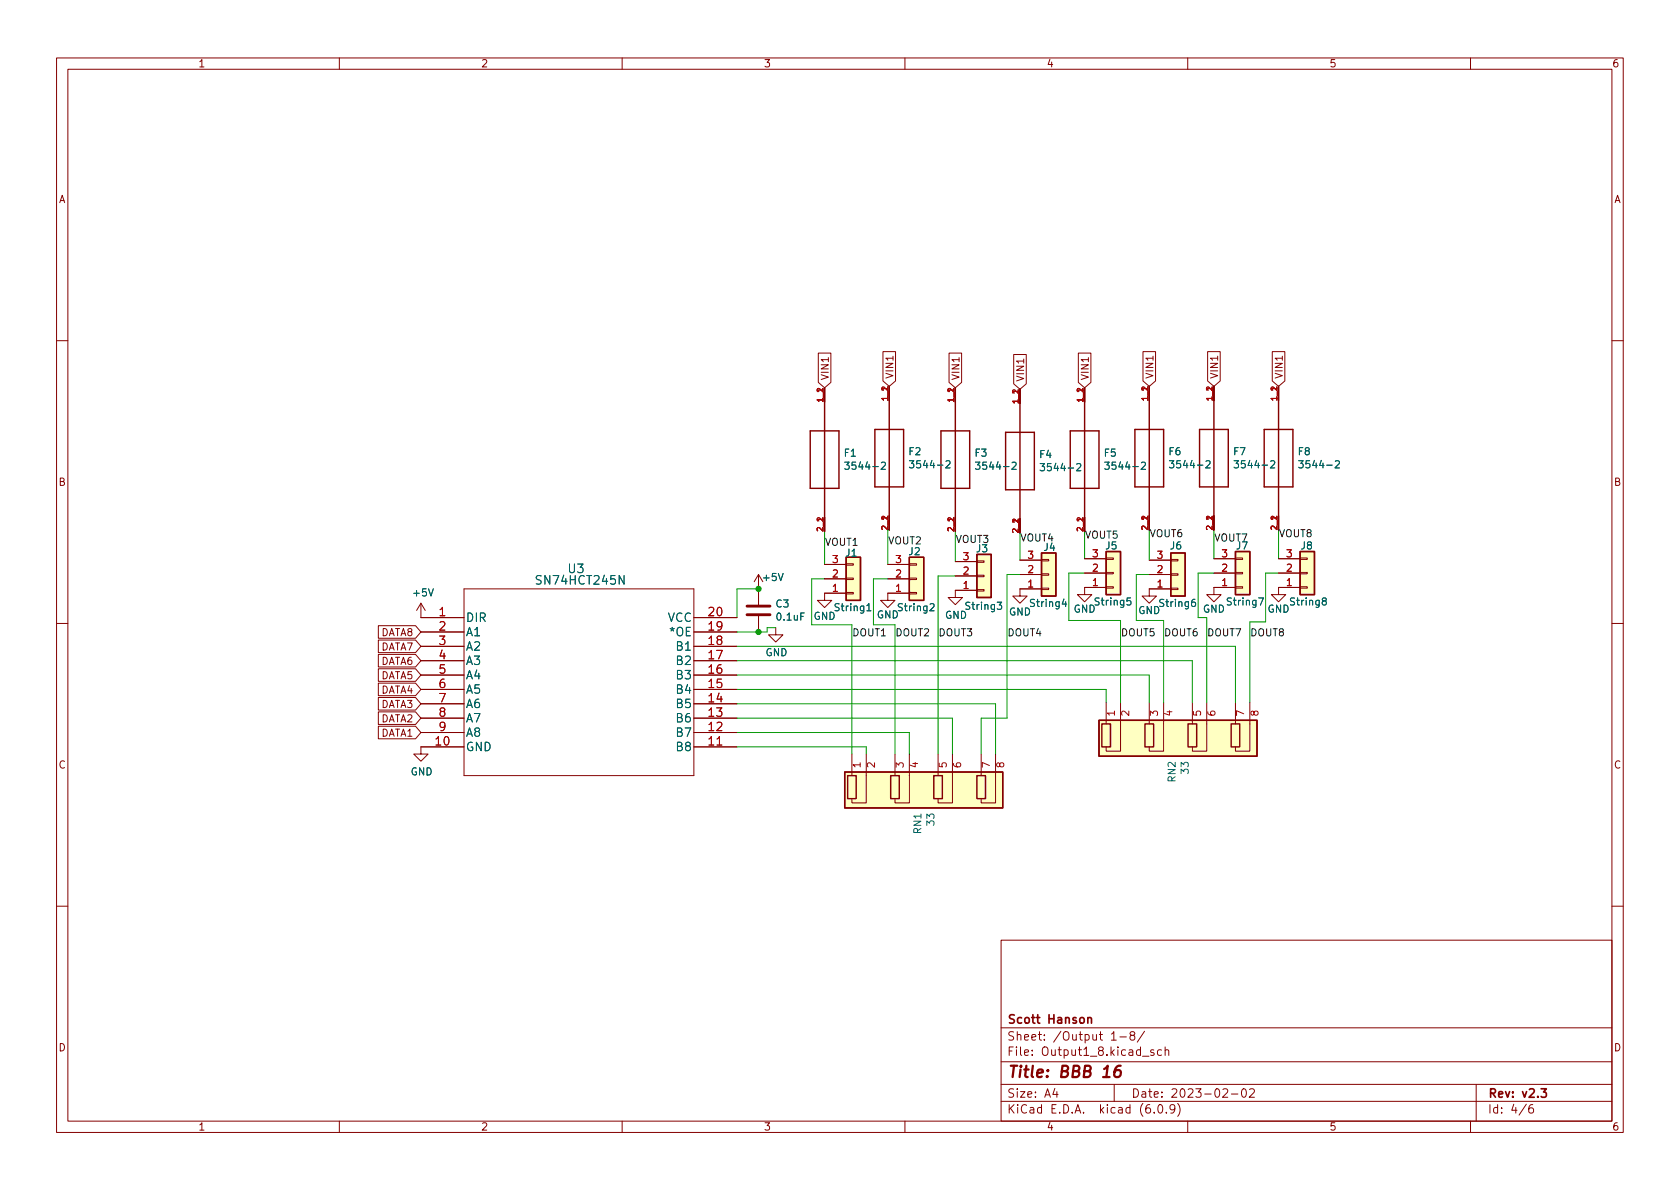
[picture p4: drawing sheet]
<svg xmlns="http://www.w3.org/2000/svg" width="297mm" height="210mm" viewBox="0 0 297 210" stroke-linecap="round" stroke-linejoin="round" font-family="sans-serif">
<g fill="none" stroke="#840000" stroke-width=".18">
<path d="M10 10.2h277v190.1h-277zM12 12.2h273v186.1h-273zM60 10.2v2M110 10.2v2M160 10.2v2M210 10.2v2M260 10.2v2M10 60.2h2M144.7 62.4h2.2v5.2l-1.1 1-1.1-1zM145.8 68.6v2.5M156.1 62.2h2.2v5.2l-1.1 .9-1.1-.9zM157.2 68.3v2.6"/>
<path d="M167.8 62.4h2.2v5.2l-1.1 1-1.1-1zM168.9 68.6v2.5M179.2 62.7h2.3v5.2l-1.2 .9-1.1-.9zM180.3 68.8v2.6M190.7 62.4h2.2v5.2l-1.1 1-1.1-1zM191.8 68.6v2.5M202.1 62.2h2.2v5.2l-1.1 .9-1.1-.9zM203.2 68.3v2.6M213.5 62.2h2.2v5.2l-1.1 .9-1.1-.9zM214.6 68.3v2.6M224.9 62.2h2.3v5.2l-1.1 .9-1.2-.9zM226.1 68.3v2.6"/>
<path d="M285 60.2h2M145.8 99.8h3.8M145.8 91.4v2.6M149.6 99.7h1.3v.2h-1.3zM157 99.8h3.8M157.2 91.2v2.5M160.8 99.7h1.3v.2h-1.3zM168.9 99.3h3.8M168.9 91.4v2.6M172.7 99.2h1.3v.2h-1.3zM180.3 99.1h3.8M180.3 91.7v2.5"/>
<path d="M184.1 98.9h1.3v.3h-1.3zM191.8 91.4v2.6M191.8 98.8h3.8M195.6 98.7h1.2v.2h-1.2zM203.2 99.1h3.8M203.2 91.2v2.5M207 98.9h1.3v.3h-1.3zM214.6 98.8h3.8M214.6 91.2v2.5M218.4 98.7h1.3v.2h-1.3zM226.1 98.8h3.8M226.1 91.2v2.5"/>
<path d="M229.9 98.7h1.2v.2h-1.2zM10 110.2h2M66.9 113.2h6.6l.9 1.1-.9 1.1h-6.6zM66.9 115.7h6.6l.9 1.1-.9 1.1h-6.6zM66.9 118.3h6.6l.9 1.1-.9 1.1h-6.6zM66.9 110.6h6.6l.9 1.2-.9 1.1h-6.6zM74.4 106.7l-.7 1.2M74.4 106.7v2.5h7.6M74.4 106.7l.8 1.2M74.4 119.4h7.6M74.4 116.8h7.6M74.4 114.3h7.6"/>
<path d="M74.4 111.8h7.6M82 104.1h40.7v33.1h-40.7zM122.7 109.2h7.6M122.7 119.4h7.6M122.7 116.8h7.6M122.7 114.3h7.6M122.7 111.8h7.6M134.1 101.6l-.8 1.3M134.1 101.6v5.3M134.1 109v2.8M134.1 101.6l.8 1.3M137.2 111v1.3h1.2l-1.2 1.2-1.3-1.2h1.3"/>
<path d="M145.8 102.4h3.8M149.6 102.2h1.3v.3h-1.3zM149.6 104.8h1.3v.2h-1.3zM149.6 104.9h-3.8v1.3h1.3l-1.3 1.2-1.3-1.2h1.3M157 102.4h3.8M160.8 102.2h1.3v.3h-1.3zM160.8 104.8h1.3v.2h-1.3zM160.8 104.9h-3.8v1.3h1.2l-1.2 1.2-1.3-1.2h1.3M168.9 101.8h3.8M172.7 101.7h1.3v.3h-1.3zM172.7 104.3h1.3v.2h-1.3zM172.7 104.4h-3.8v1.3h1.3l-1.3 1.2-1.3-1.2h1.3"/>
<path d="M180.3 101.6h3.8M184.1 101.5h1.3v.2h-1.3zM184.1 104h1.3v.3h-1.3zM184.1 104.1h-3.8v1.3h1.3l-1.3 1.3-1.2-1.3h1.2M191.8 101.3h3.8M195.6 101.2h1.2v.3h-1.2zM195.6 103.8h1.2v.2h-1.2zM195.6 103.9h-3.8v1.3h1.2l-1.2 1.2-1.3-1.2h1.3M203.2 101.6h3.8M207 101.5h1.3v.2h-1.3zM207 104h1.3v.3h-1.3zM207 104.1h-3.8v1.3h1.3l-1.3 1.3-1.3-1.3h1.3"/>
<path d="M214.6 101.3h3.8M218.4 101.2h1.3v.3h-1.3zM218.4 103.8h1.3v.2h-1.3zM218.4 103.9h-3.8v1.3h1.3l-1.3 1.2-1.2-1.2h1.2M226.1 101.3h3.8M229.9 101.2h1.2v.3h-1.2zM229.9 103.8h1.2v.2h-1.2zM229.9 103.9h-3.8v1.3h1.2l-1.2 1.2-1.3-1.2h1.3M285 110.2h2M66.9 123.3h6.6l.9 1.2-.9 1.1h-6.6zM66.9 120.8h6.6l.9 1.1-.9 1.1h-6.6zM66.9 128.4h6.6l.9 1.1-.9 1.1h-6.6z"/>
<path d="M66.9 125.9h6.6l.9 1.1-.9 1.1h-6.6zM74.4 129.5h7.6M74.4 127h7.6M74.4 124.5h7.6M74.4 121.9h7.6M82 132.1h-7.6v1.2h1.3l-1.3 1.3-1.2-1.3h1.2M122.7 132.1h7.6M122.7 129.5h7.6M122.7 127h7.6M122.7 124.5h7.6M122.7 121.9h7.6M150.6 133.3v3.9"/>
<path d="M153.2 133.3v8.7h-2.6v-.8M158.2 133.3v3.9M160.8 133.3v8.7h-2.6v-.8M165.9 133.3v3.9M168.4 133.3v8.7h-2.5v-.8M173.5 133.3v3.9M176 133.3v8.7h-2.5v-.8M195.6 124.2v3.8M198.1 124.2v8.6h-2.5v-.7M203.2 124.2v3.8M205.7 124.2v8.6h-2.5v-.7M210.8 124.2v3.8"/>
<path d="M213.4 124.2v8.6h-2.6v-.7M218.4 124.2v3.8M221 124.2v8.6h-2.6v-.7M10 160.2h2M177 166.3h108v32h-108zM285 160.2h2M60 198.3v2M110 198.3v2M160 198.3v2M177 194.8h108M177 191.8h108M177 187.8h108"/>
<path d="M177 181.8h108M186.5 192.5l-.4 1h1M186.9 193v1M196.5 182.9l.4-.5v1.5M196.5 183.9h.9M197 191.8v3M198 183.4h1.1M200.1 183.1l-.3-.3 .1-.2 .2-.2 .4 .1 .1 .2v.2l-.7 .2-.1 .3v.2l.3 .3h.4l.1-.3v-.4l-.2-.1M202 186.8h1.1M202.4 182.4l-1.3 1.9M204 185.7l-.4-.1-.2 .2 .1 .3 .5 .1v.4h-.6M204.1 196.7v.1"/>
<path d="M204.9 195.4l.2-.1a.81 .81 0 0 1 .6 .7 .81 .81 0 0 1-.3 .8h-.2a.81 .81 0 0 1-.6-.6 .81 .81 0 0 1 .3-.8zM205.4 185.7l-.5-.1-.3 .3v.4l.2 .3h.6M206 185.8l.2-.2 .4 .1v.9M206 185.1v1.5M206.2 196.7v.1M207.7 196l-.3 .3h-.3l-.2-.3 .1-.6 .4-.1 .2 .2a.99 .99 0 0 1-.3 1.3h-.3M208.2 195.1a1.72 1.72 0 0 1 0 2.3M210 198.3v2M216.2 192.7l.6-.2 .2 .2 .1 .3-1 1h1M217.7 193.5h1.2M219.7 192.6l.2-.1a.81 .81 0 0 1 .5 .7 .81 .81 0 0 1-.3 .8h-.1a.81 .81 0 0 1-.6-.6 .81 .81 0 0 1 .3-.8zM220.9 192.7l.6-.2 .2 .2 .1 .3-.9 1h.9"/>
<path d="M260 198.3v2M261 191.8v6.5M269.9 195.3l-1.3 1.9M271 195.3a.6 .6 0 0 0-.7 .7v.5l.1 .3h.5l.2-.1 .1-.5-.2-.2-.4-.1-.3 .3"/>
</g>
<path d="M192.3 179.9v1M192.3 180.1l.3-.2 .3 .1 .1 .9M272.5 192.5h.9l-.5 .6 .4 .1v.7l-.2 .1h-.4l-.2-.1" fill="none" stroke="#840000" stroke-width=".3"/>
<path d="M198.1 188.5a.91 .91 0 0 0-1 .8l-.1 .8 .1 .3a.66 .66 0 0 0 1-.3l.1-.5-.2-.3a.66 .66 0 0 0-1 .3" fill="none" stroke="#840000" stroke-width=".4"/>
<g fill="#ffffc2" stroke="#ffffc2" stroke-width=".18">
<path d="M184.1 97.8h2.6v7.6h-2.6z"/>
<path d="M172.7 98h2.6v7.7h-2.6z"/>
<path d="M160.8 98.5h2.5v7.7h-2.5z"/>
<path d="M149.6 98.5h2.5v7.7h-2.5z"/>
<path d="M207 97.8h2.5v7.6h-2.5z"/>
<path d="M195.6 97.5h2.5v7.7h-2.5z"/>
<path d="M194.3 127.4h27.9v6.3h-27.9z"/>
<path d="M229.9 97.5h2.5v7.7h-2.5z"/>
<path d="M218.4 97.5h2.6v7.7h-2.6z"/>
<path d="M149.4 136.5h27.9v6.4h-27.9z"/>
</g>
<g fill="none" stroke="#840000" stroke-width=".25">
<path d="M143.3 76.2h5v10.2h-5zM145.8 68.6v25.4M154.7 75.9h5.1v10.2h-5.1zM157.2 68.3v25.4M166.4 76.2h5v10.2h-5zM168.9 68.6v25.4M177.8 76.4h5.1v10.2h-5.1zM180.3 68.8v25.4M189.2 76.2h5.1v10.2h-5.1zM191.8 68.6v25.4M200.7 75.9h5v10.2h-5zM203.2 68.3v25.4"/>
<path d="M212.1 75.9h5.1v10.2h-5.1zM214.6 68.3v25.4M223.5 75.9h5.1v10.2h-5.1zM226.1 68.3v25.4M149.6 98.5h2.5v7.7h-2.5zM160.8 98.5h2.5v7.7h-2.5zM172.7 98h2.6v7.7h-2.6zM184.1 97.8h2.6v7.6h-2.6zM195.6 97.5h2.5v7.7h-2.5zM207 97.8h2.5v7.6h-2.5zM218.4 97.5h2.6v7.7h-2.6zM229.9 97.5h2.5v7.7h-2.5z"/>
<path d="M149.4 136.5h27.9v6.4h-27.9zM149.9 137.2h1.5v4h-1.5zM157.5 137.2h1.5v4h-1.5zM165.1 137.2h1.5v4h-1.5zM172.7 137.2h1.5v4h-1.5zM194.3 127.4h27.9v6.3h-27.9zM194.8 128h1.5v4.1h-1.5zM202.4 128h1.6v4.1h-1.6zM210.1 128h1.5v4.1h-1.5zM217.7 128h1.5v4.1h-1.5z"/>
</g>
<g fill="none" stroke="#006464" stroke-width=".18">
<path d="M149.4 81.7h.7l-.4 .5 .4 .1v.6l-.2 .1-.5-.1M155.8 81.8l.5-.1 .3 .4-.8 .9h.8M160.8 81.5h.8l-.4 .5 .3 .1v.5l-.2 .1-.5-.1M167.3 81.6l.4-.1 .3 .3-.8 .9h.8M172.5 81.7h.8l-.5 .5 .4 .1v.6l-.2 .1-.5-.1M178.9 81.8l.5-.1 .3 .4-.8 .9h.8M183.9 82h.8l-.4 .5 .3 .1v.5l-.2 .1-.5-.1M190.4 82.1l.5-.1 .2 .3-.8 .9h.8M195.3 81.7h.8l-.4 .5 .4 .1v.6l-.2 .1-.6-.1M201.8 81.8l.5-.1 .2 .4-.8 .9h.8M206.8 81.5h.7l-.4 .5 .4 .1v.5l-.2 .1-.5-.1M213.2 81.6l.5-.1 .3 .3-.8 .9h.8"/>
<path d="M218.2 81.5h.8l-.4 .5 .3 .1v.5l-.2 .1-.5-.1M224.7 81.6l.4-.1 .3 .3-.8 .9h.8M229.6 81.5h.8l-.4 .5 .3 .1v.5l-.1 .1-.6-.1M236.1 81.6l.5-.1 .2 .3-.8 .9h.8M153.3 108h.7M164.4 106.9l.5-.2 .3 .4-.8 .9h.8M176.3 106.5h.8l-.4 .5 .3 .1v.5l-.1 .2-.6-.2M188.1 105.9l-.3 .9h.8M199.9 105.7h-.6l-.1 .6 .2-.1 .4 .1 .2 .2-.1 .4-.2 .1-.5-.1M211.3 106h-.4a.85 .85 0 0 0 0 1.2l.4-.1 .1-.4-.2-.2h-.3l-.2 .2M222.5 105.7h.9l-.6 1.3M234 106.3l-.2-.3v-.2l.2-.1 .4 .1 .1 .2-.1 .1-.5 .2-.1 .2v.3l.2 .2 .4-.1 .1-.1-.1-.4-.1-.1"/>
</g>
<path d="M132.1 108.7h4M132.1 107.2h4" fill="none" stroke="#840000" stroke-width=".51"/>
<g fill="none" stroke="#009600" stroke-width=".18">
<path d="M145.8 94v5.8M157 93.7v6.1M168.9 94v5.3M180.3 94.2v4.9M191.8 94v4.8M203.2 93.7v5.4M214.6 93.7v5.1M226.1 93.7v5.1M130.3 114.3h88.1v9.9M130.3 116.8h80.5v7.4M130.3 119.4h72.9v4.8M134.1 104.1h-3.8v5.1"/>
<path d="M137.2 111h-1.6v.8h-5.3M145.8 102.4h-2.3v8.1h7.1v22.8M157 102.4h-2.6v8.1h3.8v22.8M168.9 101.8h-3v31.5M180.3 101.6h-2.2v25.4h-4.6v6.3M191.8 101.3h-2.8v8.4h9.1v14.5M203.2 101.6h-2.3v8.1h4.8v14.5M214.6 101.3h-2.8v7.9h1.6v15M226.1 101.3h-2.3v8.7h-2.8v14.2M130.3 127h38.1v6.3M130.3 124.5h45.7v8.8M130.3 132.1h22.9v1.2"/>
<path d="M130.3 129.5h30.5v3.8M130.3 121.9h65.3v2.3"/>
</g>
<g fill="#009600" stroke="#009600" stroke-width=".18">
<circle cx="134.1" cy="104.1" r=".46"/>
<circle cx="134.1" cy="111.8" r=".46"/>
</g>
<text font-size="2.8" fill="#840000" x="178" y="190.6">Title: BBB 16</text>
<g font-size="2.1" fill="#006464">
<text x="100.5" y="101.3">U3</text>
<text x="95.2" y="103.4">SN74HCT245N</text>
<text x="82.3" y="110">DIR</text>
<text x="82.3" y="112.5">A1</text>
<text x="118" y="110">VCC</text>
<text x="118.6" y="112.5">*OE</text>
<text x="82.3" y="115">A2</text>
<text x="82.3" y="117.6">A3</text>
<text x="119.8" y="117.6">B2</text>
<text x="119.8" y="115">B1</text>
<text x="82.3" y="120.1">A4</text>
<text x="82.3" y="122.7">A5</text>
<text x="82.3" y="125.2">A6</text>
<text x="119.8" y="125.2">B5</text>
<text x="119.8" y="122.7">B4</text>
<text x="119.8" y="120.1">B3</text>
<text x="82.3" y="127.7">A7</text>
<text x="82.3" y="130.3">A8</text>
<text x="119.8" y="130.3">B7</text>
<text x="119.8" y="127.7">B6</text>
<text x="82.3" y="132.8">GND</text>
<text x="119.8" y="132.8">B8</text>
</g>
<g font-size="2.1" fill="#a90000">
<text x="77.7" y="109">1</text>
<text x="77.7" y="111.5">2</text>
<text x="125.3" y="111.5">19</text>
<text x="125.3" y="109">20</text>
<text x="77.7" y="114">3</text>
<text x="77.7" y="116.6">4</text>
<text x="77.7" y="119.1">5</text>
<text x="125.3" y="119.1">16</text>
<text x="125.3" y="116.6">17</text>
<text x="125.3" y="114">18</text>
<text x="77.7" y="121.7">6</text>
<text x="77.7" y="124.2">7</text>
<text x="125.3" y="124.2">14</text>
<text x="125.3" y="121.7">15</text>
<text x="77.1" y="131.8">10</text>
<text x="77.7" y="126.7">8</text>
<text x="77.7" y="129.3">9</text>
<text x="125.3" y="131.8">11</text>
<text x="125.3" y="129.3">12</text>
<text x="125.3" y="126.7">13</text>
</g>
<g font-size="2.1" fill="#840000">
<text x="178" y="184">Sheet: /Output 1-8/</text>
<text x="178" y="181">Scott Hanson</text>
<text x="178" y="186.7">File: Output1_8.kicad_sch</text>
<text x="178" y="196.9">KiCad E.D.A. kicad (6.0.9)</text>
<text x="178" y="194.1">Size: A4</text>
<text x="200" y="194.1">Date: 2023-02-02</text>
<text x="263" y="194.1">Rev: v2.3</text>
<text x="263" y="196.9">Id: 4/6</text>
</g>
<g font-size="1.8" fill="#840000">
<text x="35" y="11.9">1</text>
<text x="85" y="11.9">2</text>
<text x="135" y="11.9">3</text>
<text x="185" y="11.9">4</text>
<text x="235" y="11.9">5</text>
<text x="285" y="11.9">6</text>
<text x="10.3" y="35.9">A</text>
<text x="285.3" y="35.9">A</text>
<text x="146.5" y="67.3" transform="rotate(-90 146.5 67.3)">VIN1</text>
<text x="158" y="67.1" transform="rotate(-90 158 67.1)">VIN1</text>
<text x="169.6" y="67.3" transform="rotate(-90 169.6 67.3)">VIN1</text>
<text x="181.1" y="67.6" transform="rotate(-90 181.1 67.6)">VIN1</text>
<text x="192.5" y="67.3" transform="rotate(-90 192.5 67.3)">VIN1</text>
<text x="203.9" y="67.1" transform="rotate(-90 203.9 67.1)">VIN1</text>
<text x="215.4" y="67.1" transform="rotate(-90 215.4 67.1)">VIN1</text>
<text x="226.8" y="67.1" transform="rotate(-90 226.8 67.1)">VIN1</text>
<text x="10.3" y="85.9">B</text>
<text x="285.3" y="85.9">B</text>
<text x="67.3" y="112.5">DATA8</text>
<text x="67.3" y="115">DATA7</text>
<text x="67.3" y="117.6">DATA6</text>
<text x="67.3" y="120.1">DATA5</text>
<text x="67.3" y="125.2">DATA3</text>
<text x="67.3" y="122.6">DATA4</text>
<text x="67.3" y="130.3">DATA1</text>
<text x="67.3" y="127.7">DATA2</text>
<text x="10.3" y="135.9">C</text>
<text x="285.3" y="135.9">C</text>
<text x="10.3" y="185.9">D</text>
<text x="285.3" y="185.9">D</text>
<text x="35" y="199.9">1</text>
<text x="85" y="199.9">2</text>
<text x="135" y="199.9">3</text>
<text x="185" y="199.9">4</text>
<text x="235" y="199.9">5</text>
<text x="285" y="199.9">6</text>
</g>
<g font-size="1.8" fill="#006464">
<text x="149.3" y="80.7">F1</text>
<text x="150.2" y="83.1">3544-2</text>
<text x="160.7" y="80.5">F2</text>
<text x="161.7" y="82.8">3544-2</text>
<text x="172.4" y="80.7">F3</text>
<text x="173.3" y="83.1">3544-2</text>
<text x="183.8" y="81">F4</text>
<text x="184.8" y="83.3">3544-2</text>
<text x="195.3" y="80.7">F5</text>
<text x="196.2" y="83.1">3544-2</text>
<text x="206.7" y="80.5">F6</text>
<text x="207.6" y="82.8">3544-2</text>
<text x="218.1" y="80.5">F7</text>
<text x="219.1" y="82.8">3544-2</text>
<text x="229.6" y="80.5">F8</text>
<text x="230.5" y="82.8">3544-2</text>
<text x="149.5" y="98.4">J1</text>
<text x="160.7" y="98.2">J2</text>
<text x="172.7" y="97.7">J3</text>
<text x="184.6" y="97.4">J4</text>
<text x="195.5" y="97.1">J5</text>
<text x="206.9" y="97.1">J6</text>
<text x="218.6" y="97.1">J7</text>
<text x="230.1" y="97.1">J8</text>
<text x="73.2" y="105.5">+5V</text>
<text x="135.1" y="102.7">+5V</text>
<text x="137.2" y="107.4">C3</text>
<text x="170.9" y="107.8">String3</text>
<text x="182.3" y="107.3">String4</text>
<text x="193.7" y="107.1">String5</text>
<text x="205.2" y="107.3">String6</text>
<text x="217.1" y="107.1">String7</text>
<text x="228.3" y="107.1">String8</text>
<text x="137.4" y="109.7">0.1uF</text>
<text x="143.8" y="109.6">GND</text>
<text x="147.8" y="108.1">String1</text>
<text x="155" y="109.3">GND</text>
<text x="158.9" y="108.1">String2</text>
<text x="167.1" y="109.4">GND</text>
<text x="178.4" y="108.8">GND</text>
<text x="189.8" y="108.3">GND</text>
<text x="201.2" y="108.6">GND</text>
<text x="212.7" y="108.3">GND</text>
<text x="224.1" y="108.3">GND</text>
<text x="135.3" y="116">GND</text>
<text x="72.6" y="137.1">GND</text>
<text x="210.2" y="136.8" transform="rotate(-90 210.2 136.8)">33</text>
<text x="207.8" y="138.2" transform="rotate(-90 207.8 138.2)">RN2</text>
<text x="162.9" y="147.4" transform="rotate(-90 162.9 147.4)">RN1</text>
<text x="165.2" y="145.9" transform="rotate(-90 165.2 145.9)">33</text>
</g>
<g font-size="1.8" fill="#0f0f0f">
<text x="180.3" y="95.7">VOUT4</text>
<text x="191.8" y="95.2">VOUT5</text>
<text x="203.2" y="95">VOUT6</text>
<text x="214.6" y="95.7">VOUT7</text>
<text x="226.1" y="95">VOUT8</text>
<text x="145.8" y="96.5">VOUT1</text>
<text x="157" y="96.3">VOUT2</text>
<text x="168.9" y="96">VOUT3</text>
<text x="150.6" y="112.5">DOUT1</text>
<text x="158.2" y="112.5">DOUT2</text>
<text x="165.9" y="112.5">DOUT3</text>
<text x="178.1" y="112.5">DOUT4</text>
<text x="198.1" y="112.5">DOUT5</text>
<text x="205.7" y="112.5">DOUT6</text>
<text x="213.4" y="112.5">DOUT7</text>
<text x="221" y="112.5">DOUT8</text>
</g>
<g font-size="1.8" fill="#a90000">
<text x="147.2" y="99.6">3</text>
<text x="158.4" y="99.6">3</text>
<text x="170.3" y="101.6">2</text>
<text x="170.3" y="99.1">3</text>
<text x="181.8" y="101.3">2</text>
<text x="181.8" y="98.8">3</text>
<text x="193.2" y="101.1">2</text>
<text x="193.2" y="98.5">3</text>
<text x="204.6" y="101.3">2</text>
<text x="204.6" y="98.8">3</text>
<text x="216" y="101.1">2</text>
<text x="216" y="98.5">3</text>
<text x="227.5" y="101.1">2</text>
<text x="227.5" y="98.5">3</text>
<text x="147.2" y="104.6">1</text>
<text x="147.2" y="102.1">2</text>
<text x="158.4" y="104.6">1</text>
<text x="158.4" y="102.1">2</text>
<text x="170.3" y="104.1">1</text>
<text x="181.8" y="103.9">1</text>
<text x="193.2" y="103.6">1</text>
<text x="204.6" y="103.9">1</text>
<text x="216" y="103.6">1</text>
<text x="227.5" y="103.6">1</text>
<text x="197.1" y="126.6" transform="rotate(-90 197.1 126.6)">1</text>
<text x="199.6" y="126.6" transform="rotate(-90 199.6 126.6)">2</text>
<text x="204.7" y="126.6" transform="rotate(-90 204.7 126.6)">3</text>
<text x="207.3" y="126.6" transform="rotate(-90 207.3 126.6)">4</text>
<text x="212.3" y="126.6" transform="rotate(-90 212.3 126.6)">5</text>
<text x="214.9" y="126.6" transform="rotate(-90 214.9 126.6)">6</text>
<text x="220" y="126.6" transform="rotate(-90 220 126.6)">7</text>
<text x="222.5" y="126.6" transform="rotate(-90 222.5 126.6)">8</text>
<text x="152.1" y="135.7" transform="rotate(-90 152.1 135.7)">1</text>
<text x="154.7" y="135.7" transform="rotate(-90 154.7 135.7)">2</text>
<text x="159.8" y="135.7" transform="rotate(-90 159.8 135.7)">3</text>
<text x="162.3" y="135.7" transform="rotate(-90 162.3 135.7)">4</text>
<text x="167.4" y="135.7" transform="rotate(-90 167.4 135.7)">5</text>
<text x="169.9" y="135.7" transform="rotate(-90 169.9 135.7)">6</text>
<text x="175" y="135.7" transform="rotate(-90 175 135.7)">7</text>
<text x="177.5" y="135.7" transform="rotate(-90 177.5 135.7)">8</text>
</g>
<g font-size="1.4" fill="#a90000">
<text x="145.5" y="71" transform="rotate(-90 145.5 71)">1_1</text>
<text x="145.5" y="69.5" transform="rotate(-90 145.5 69.5)">2</text>
<text x="157" y="70.8" transform="rotate(-90 157 70.8)">1_1</text>
<text x="157" y="69.2" transform="rotate(-90 157 69.2)">2</text>
<text x="168.7" y="71" transform="rotate(-90 168.7 71)">1_1</text>
<text x="168.7" y="69.5" transform="rotate(-90 168.7 69.5)">2</text>
<text x="180.1" y="71.3" transform="rotate(-90 180.1 71.3)">1_1</text>
<text x="180.1" y="69.7" transform="rotate(-90 180.1 69.7)">2</text>
<text x="191.5" y="71" transform="rotate(-90 191.5 71)">1_1</text>
<text x="191.5" y="69.5" transform="rotate(-90 191.5 69.5)">2</text>
<text x="202.9" y="70.8" transform="rotate(-90 202.9 70.8)">1_1</text>
<text x="202.9" y="69.2" transform="rotate(-90 202.9 69.2)">2</text>
<text x="214.4" y="70.8" transform="rotate(-90 214.4 70.8)">1_1</text>
<text x="214.4" y="69.2" transform="rotate(-90 214.4 69.2)">2</text>
<text x="225.8" y="70.8" transform="rotate(-90 225.8 70.8)">1_1</text>
<text x="225.8" y="69.2" transform="rotate(-90 225.8 69.2)">2</text>
<text x="145.5" y="93.9" transform="rotate(-90 145.5 93.9)">2_1</text>
<text x="145.5" y="92.3" transform="rotate(-90 145.5 92.3)">2</text>
<text x="157" y="93.6" transform="rotate(-90 157 93.6)">2_1</text>
<text x="157" y="92.1" transform="rotate(-90 157 92.1)">2</text>
<text x="168.7" y="93.9" transform="rotate(-90 168.7 93.9)">2_1</text>
<text x="168.7" y="92.3" transform="rotate(-90 168.7 92.3)">2</text>
<text x="180.1" y="94.1" transform="rotate(-90 180.1 94.1)">2_1</text>
<text x="180.1" y="92.6" transform="rotate(-90 180.1 92.6)">2</text>
<text x="191.5" y="93.9" transform="rotate(-90 191.5 93.9)">2_1</text>
<text x="191.5" y="92.3" transform="rotate(-90 191.5 92.3)">2</text>
<text x="202.9" y="93.6" transform="rotate(-90 202.9 93.6)">2_1</text>
<text x="202.9" y="92.1" transform="rotate(-90 202.9 92.1)">2</text>
<text x="214.4" y="93.6" transform="rotate(-90 214.4 93.6)">2_1</text>
<text x="214.4" y="92.1" transform="rotate(-90 214.4 92.1)">2</text>
<text x="225.8" y="93.6" transform="rotate(-90 225.8 93.6)">2_1</text>
<text x="225.8" y="92.1" transform="rotate(-90 225.8 92.1)">2</text>
</g>
</svg>
